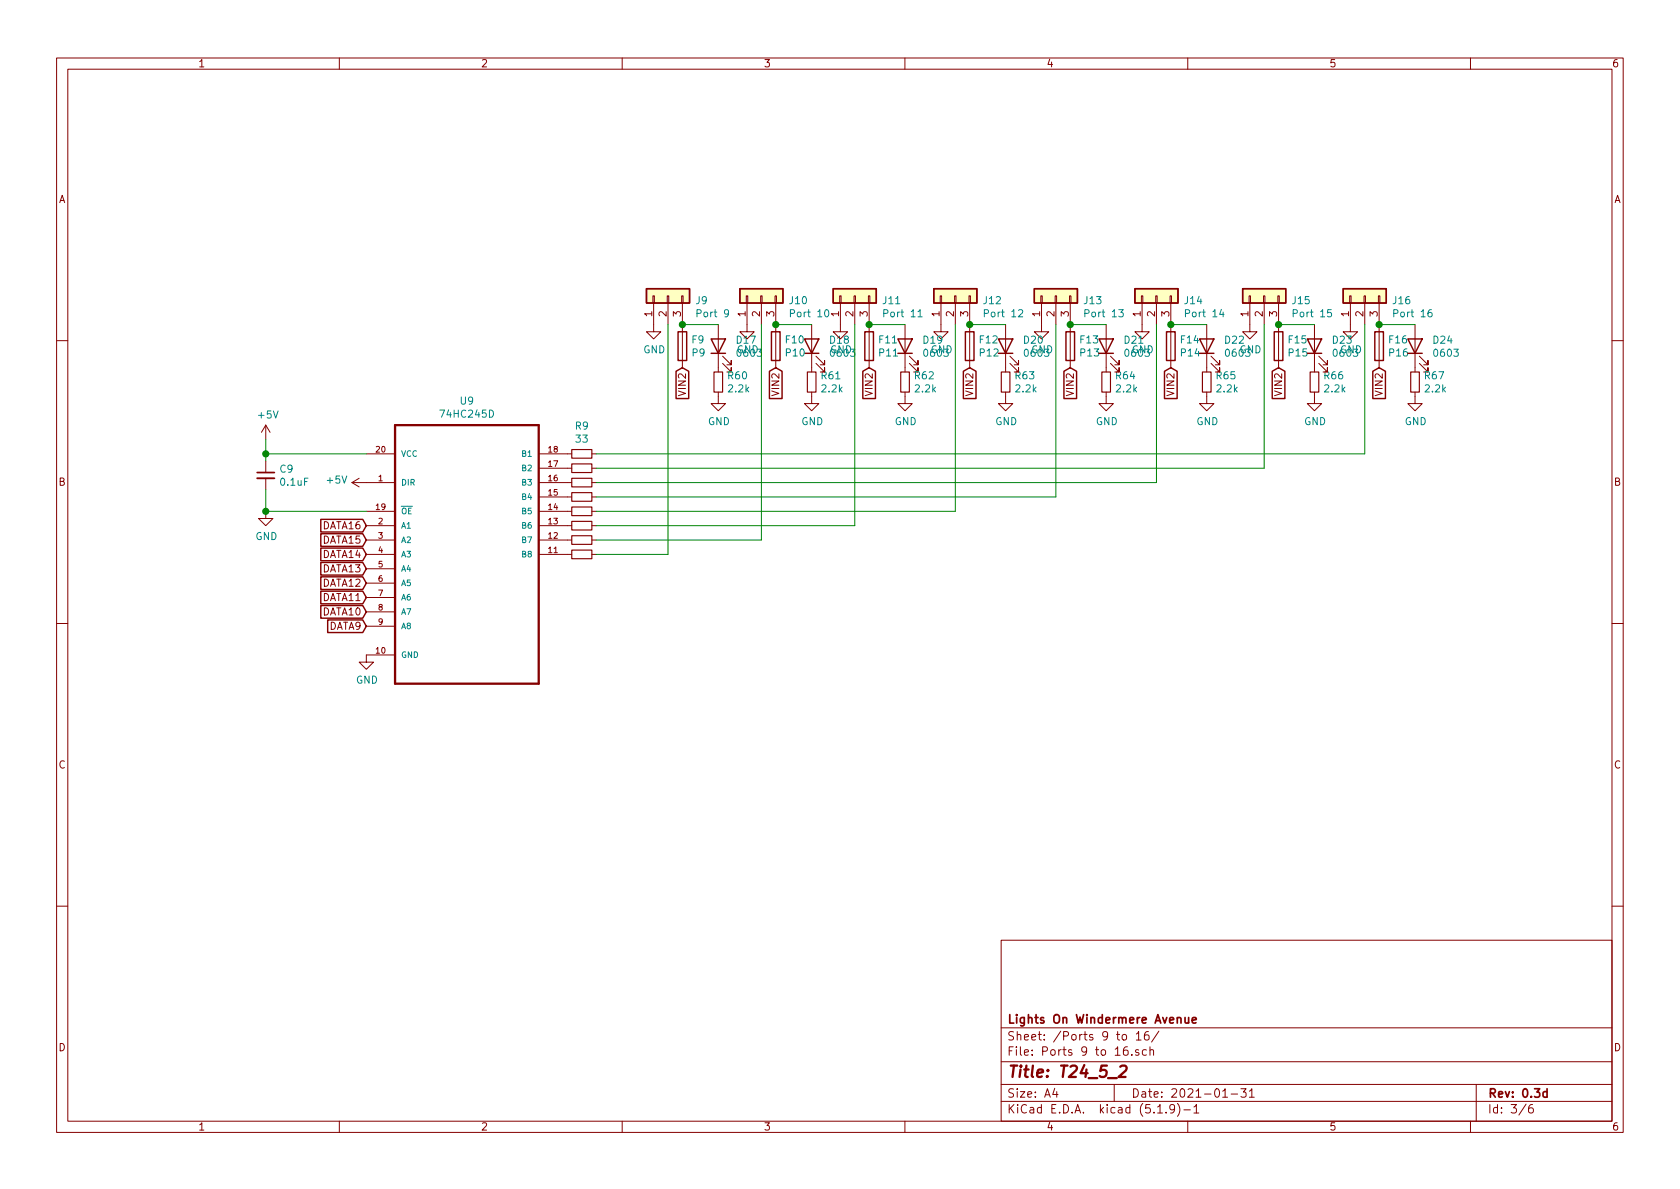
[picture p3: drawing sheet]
<svg xmlns="http://www.w3.org/2000/svg" width="297mm" height="210mm" viewBox="0 0 297 210" stroke-linecap="round" stroke-linejoin="round" font-family="sans-serif">
<g fill="none" stroke="#840000" stroke-width=".18">
<path d="M10 10.3h277v189.9h-277zM12 12.2h273v186.1h-273zM60 10.3v1.9M110 10.3v1.9M160 10.3v1.9M210 10.3v1.9M260 10.3v1.9M115.4 52.3h.3v1.3h-.3zM115.6 53.6v5.1h1.2l-1.2 1.2-1.3-1.2h1.3M118 52.3h.2v1.3h-.2zM118.1 53.6v3.8M120.5 52.3h.3v1.3h-.3z"/>
<path d="M120.6 53.6v11.4M127 57.4v8.4M132 52.3h.2v1.3h-.2zM132.1 53.6v5.1h1.2l-1.2 1.2-1.3-1.2h1.3M134.5 52.3h.2v1.3h-.2zM134.6 53.6v3.8M137 52.3h.3v1.3h-.3zM137.2 53.6v11.4M143.5 57.4v8.4M148.5 52.3h.2v1.3h-.2zM148.6 53.6v5.1h1.3l-1.3 1.2-1.3-1.2h1.3M151 52.3h.3v1.3h-.3z"/>
<path d="M151.1 53.6v3.8M153.5 52.3h.3v1.3h-.3zM153.7 53.6v11.4M160 57.4v8.4M166.2 52.3h.3v1.3h-.3zM166.4 53.6v5.1h1.2l-1.2 1.2-1.3-1.2h1.3M168.8 52.3h.2v1.3h-.2zM168.9 53.6v3.8M171.3 52.3h.3v1.3h-.3zM171.4 53.6v11.4M177.8 57.4v8.4M184 52.3h.3v1.3h-.3z"/>
<path d="M184.1 53.6v5.1h1.3l-1.3 1.2-1.2-1.2h1.2M186.6 52.3h.2v1.3h-.2zM186.7 53.6v3.8M189.1 52.3h.3v1.3h-.3zM189.2 53.6v11.4M195.6 57.4v8.4M201.8 52.3h.3v1.3h-.3zM201.9 53.6v5.1h1.3l-1.3 1.2-1.2-1.2h1.2M204.3 52.3h.3v1.3h-.3zM204.5 53.6v3.8M206.9 52.3h.2v1.3h-.2zM207 53.6v11.4"/>
<path d="M213.4 57.4v8.4M220.9 52.3h.2v1.3h-.2zM221 53.6v5.1h1.2l-1.2 1.2-1.3-1.2h1.3M223.4 52.3h.2v1.3h-.2zM223.5 53.6v3.8M225.9 52.3h.3v1.3h-.3zM226.1 53.6v11.4M232.4 57.4v8.4M238.6 52.3h.3v1.3h-.3zM238.8 53.6v5.1h1.2l-1.2 1.2-1.3-1.2h1.3M241.2 52.3h.2v1.3h-.2zM241.3 53.6v3.8"/>
<path d="M243.7 52.3h.3v1.3h-.3zM243.8 53.6v11.4M250.2 57.4v8.4M10 60.2h2M47 75.2v2.5M47 75.2l-.8 1.2M47 75.2l.8 1.2M127 69.3v2.1h1.3l-1.3 1.2-1.3-1.2h1.3M127.8 64.3l1.5 1.5v-.8v.8h-.8M127.8 63l1.5 1.5v-.8v.8h-.8M143.5 69.3v2.1h1.3l-1.3 1.2-1.3-1.2h1.3M144.3 64.3l1.5 1.5v-.8v.8h-.8"/>
<path d="M144.3 63l1.5 1.5v-.8v.8h-.8M160 69.3v2.1h1.3l-1.3 1.2-1.3-1.2h1.3M160.8 64.3l1.5 1.5v-.8v.8h-.8M160.8 63l1.5 1.5v-.8v.8h-.8M177.8 69.3v2.1h1.3l-1.3 1.2-1.3-1.2h1.3M178.6 64.3l1.5 1.5v-.8v.8h-.8M178.6 63l1.5 1.5v-.8v.8h-.8M195.6 69.3v2.1h1.2l-1.2 1.2-1.3-1.2h1.3M196.3 64.3l1.6 1.5v-.8v.8h-.8M196.3 63l1.6 1.5v-.8v.8h-.8M213.4 69.3v2.1h1.2l-1.2 1.2-1.3-1.2h1.3M214.1 64.3l1.5 1.5v-.8v.8h-.7"/>
<path d="M214.1 63l1.5 1.5v-.8v.8h-.7M232.4 69.3v2.1h1.3l-1.3 1.2-1.3-1.2h1.3M233.2 64.3l1.5 1.5v-.8v.8h-.8M233.2 63l1.5 1.5v-.8v.8h-.8M250.2 69.3v2.1h1.3l-1.3 1.2-1.3-1.2h1.3M251 64.3l1.5 1.5v-.8v.8h-.8M251 63l1.5 1.5v-.8v.8h-.8M285 60.2h2M47 90.4v1.3h1.3l-1.3 1.3-1.3-1.3h1.3M47 81.5v2.1M47 84.6v2M62.2 85.3h7.6"/>
<path d="M62.2 85.3l1.3 .8M63.5 84.6l-1.3 .7M64.8 90.4h5M64.8 80.3h5M64.8 93h5M64.8 95.5h5M64.8 98h5M95.2 90.4h5.9M95.2 80.3h5.9M95.2 82.8h5.9M95.2 85.3h5.9M95.2 87.9h5.9"/>
<path d="M95.2 93h5.9M95.2 95.5h5.9M95.2 98h5.9M104.6 90.4h.8M104.6 80.3h.8M104.6 82.8h.8M104.6 85.3h.8M104.6 87.9h.8M104.6 93h.8M104.6 95.5h.8M104.6 98h.8M10 110.3h2"/>
<path d="M64.8 100.6h5M64.8 103.1h5M64.8 105.7h5M64.8 108.2h5M64.8 110.7h5M69.8 115.8h-5v1.3h1.2l-1.2 1.3-1.3-1.3h1.3M285 110.3h2M10 160.2h2M177 166.3h108v32h-108zM285 160.2h2M60 198.3v1.9M110 198.3v1.9"/>
<path d="M160 198.3v1.9M177 194.8h108M177 191.8h108M177 187.8h108M177 181.8h108M186.5 192.5l-.4 1h1M186.8 193v1M197 191.8v3M198.5 183.1l.2-.2 .4 .2 .1 .5-.1 .2-.4 .1-.2-.1zM199.3 185.1a.59 .59 0 0 0-.7 .6l.1 .8 .2 .1 .5-.1 .1-.5-.2-.3h-.4l-.3 .3M200.1 186.5v.1M200.9 182.8l.4-.4v1.5"/>
<path d="M200.9 183.9h.9M201.3 185.7l-.3-.1-.2 .2v.2l.5 .2v.3h-.5M202.7 185.7l-.4-.1-.3 .3 .1 .6h.6M203 182.4a.59 .59 0 0 0-.7 .7v.5l.2 .2 .4 .1 .2-.1 .1-.5-.2-.2-.4-.1-.3 .3M203.3 185.7l.3-.1 .3 .1 .1 .9M203.3 185.1v1.5M204.7 196.8h.8M204.9 182.3l-1.3 2M206.2 196.7v.1M207.7 196l-.1 .1a.48 .48 0 0 1-.6 .1l-.2-.2 .2-.6a.48 .48 0 0 1 .6 .1 1.27 1.27 0 0 1-.2 1.2l-.4 .1M208.2 195.1a1.71 1.71 0 0 1 0 2.3M209.3 196.3h1.2"/>
<path d="M210 198.3v1.9M211.1 195.8l.4-.5v1.5M211.1 196.8h.9M216.2 193l.4-.5v1.5M216.2 194h.8M217.7 193.5h1.1M219.4 192.5h.9l-.5 .6 .5 .1v.7l-.3 .1-.6-.1M220.9 193l.4-.5v1.5M220.9 194h.9M260 198.3v1.9M261 191.8v6.5M269.8 195.2l-1.2 2"/>
<path d="M271 195.3a.62 .62 0 0 0-.7 .7v.7l.3 .1 .4-.1 .1-.5-.1-.2-.4-.1-.3 .3"/>
</g>
<path d="M45.5 83.6h3M209.5 179.9l.1 .9 .4 .1 .2-.1M210.2 179.9v1M210.8 180.4l.7-.1v-.3l-.5-.1-.2 .2 .1 .7h.6M273.5 193.1l-.4-.1-.3 .3 .1 .6 .2 .1 .4-.1M273.5 192.5v1.5" fill="none" stroke="#840000" stroke-width=".3"/>
<path d="M69.8 75.2h25.4v45.7h-25.4zM198.1 188.6l.3-.2h.5l.2 .2 .1 .4-.1 .3-1.3 1.1h1.2" fill="none" stroke="#840000" stroke-width=".41"/>
<g fill="none" stroke="#840000" stroke-width=".2">
<path d="M101.1 79.5h3.5v1.5h-3.5zM126.2 65.8h1.6v3.5h-1.6zM142.7 65.8h1.6v3.5h-1.6zM159.3 65.8h1.5v3.5h-1.5zM177 65.8h1.6v3.5h-1.6zM194.8 65.8h1.5v3.5h-1.5zM212.6 65.8h1.5v3.5h-1.5zM231.6 65.8h1.6v3.5h-1.6zM249.4 65.8h1.6v3.5h-1.6zM101.1 89.7h3.5v1.5h-3.5zM101.1 82h3.5v1.6h-3.5zM101.1 84.6h3.5v1.5h-3.5z"/>
<path d="M101.1 87.1h3.5v1.5h-3.5zM101.1 92.2h3.5v1.5h-3.5zM101.1 94.7h3.5v1.6h-3.5zM101.1 97.3h3.5v1.5h-3.5z"/>
</g>
<g fill="#ffffc2" stroke="#ffffc2" stroke-width=".18">
<path d="M237.5 51h7.6v2.6h-7.6z"/>
<path d="M219.7 51h7.6v2.6h-7.6z"/>
<path d="M200.7 51h7.6v2.6h-7.6z"/>
<path d="M182.9 51h7.6v2.6h-7.6z"/>
<path d="M165.1 51h7.6v2.6h-7.6z"/>
<path d="M147.3 51h7.6v2.6h-7.6z"/>
<path d="M130.8 51h7.6v2.6h-7.6z"/>
<path d="M114.3 51h7.6v2.6h-7.6z"/>
</g>
<g fill="none" stroke="#840000" stroke-width=".25">
<path d="M114.3 51h7.6v2.6h-7.6zM119.9 58.7h1.5v5h-1.5zM125.7 59.9h2.6l-1.3 2.6zM130.8 51h7.6v2.6h-7.6zM136.4 58.7h1.5v5h-1.5zM142.2 59.9h2.6l-1.3 2.6zM147.3 51h7.6v2.6h-7.6zM152.9 58.7h1.5v5h-1.5zM158.7 59.9h2.6l-1.3 2.6zM165.1 51h7.6v2.6h-7.6zM170.7 58.7h1.5v5h-1.5zM176.5 59.9h2.6l-1.3 2.6z"/>
<path d="M182.9 51h7.6v2.6h-7.6zM188.5 58.7h1.5v5h-1.5zM194.3 59.9h2.5l-1.2 2.6zM200.7 51h7.6v2.6h-7.6zM206.2 58.7h1.6v5h-1.6zM212.1 59.9h2.5l-1.2 2.6zM219.7 51h7.6v2.6h-7.6zM225.3 58.7h1.5v5h-1.5zM231.1 59.9h2.6l-1.3 2.6zM237.5 51h7.6v2.6h-7.6zM243.1 58.7h1.5v5h-1.5zM248.9 59.9h2.6l-1.3 2.6z"/>
<path d="M119.5 65.7l1.1-.7 1.2 .7v4.8h-2.3zM125.7 62.5h2.6M136 65.7l1.2-.7 1.1 .7v4.8h-2.3zM142.2 62.5h2.6M152.6 65.7l1.1-.7 1.1 .7v4.8h-2.2zM158.7 62.5h2.6M170.3 65.7l1.1-.7 1.2 .7v4.8h-2.3zM176.5 62.5h2.6M188.1 65.7l1.1-.7 1.1 .7v4.8h-2.2zM194.3 62.5h2.5M205.9 65.7l1.1-.7 1.1 .7v4.8h-2.2zM212.1 62.5h2.5"/>
<path d="M224.9 65.7l1.2-.7 1.1 .7v4.8h-2.3zM231.1 62.5h2.6M242.7 65.7l1.1-.7 1.2 .7v4.8h-2.3zM248.9 62.5h2.6M56.7 91.8h7.4l.7 1.2-.7 1.1h-7.4zM56.7 99.5h7.4l.7 1.1-.7 1.1h-7.4zM56.7 96.9h7.4l.7 1.1-.7 1.2h-7.4zM56.7 94.4h7.4l.7 1.1-.7 1.1h-7.4zM56.7 107.1h7.4l.7 1.1-.7 1.1h-7.4zM56.7 104.5h7.4l.7 1.2-.7 1.1h-7.4zM56.7 102h7.4l.7 1.1-.7 1.1h-7.4zM57.9 109.6h6.2l.7 1.1-.7 1.2h-6.2z"/>
</g>
<path d="M128.8 55.3l-.2 .2h-.4l-.1-.2v-.4l.2-.1h.3l.2 .2a.97 .97 0 0 1-.2 1h-.4M145.9 54.9l.2-.1a.67 .67 0 0 1 .5 .6 .67 .67 0 0 1-.5 .6l-.3-.5zM162.3 55.1l.4-.3v1.2M162.3 56h.7M180.1 54.9l.5-.1 .2 .3v.2l-.8 .7h.8M197.8 54.8h.8l-.4 .4 .4 .2v.5l-.2 .1-.6-.1M216 54.7l-.4 .9h.8M216.3 55.2v.8M235.4 54.8h-.6l-.1 .6 .2-.2 .5 .2v.5l-.2 .1-.5-.1M253.1 54.8h-.2a.79 .79 0 0 0-.2 1.2l.5-.1v-.5l-.5-.2-.2 .3" fill="none" stroke="#008484" stroke-width=".18"/>
<path d="M45.5 84.6h3" fill="none" stroke="#840000" stroke-width=".33"/>
<g fill="none" stroke="#008400" stroke-width=".18">
<path d="M118.1 57.4v40.6h-12.7M120.6 57.4h6.4M134.6 57.4v38.1h-29.2M137.2 57.4h6.3M151.1 57.4v35.6h-45.7M153.7 57.4h6.3M168.9 57.4v33h-63.5M171.4 57.4h6.4M186.7 57.4v30.5h-81.3M189.2 57.4h6.4M204.5 57.4v27.9h-99.1M207 57.4h6.4"/>
<path d="M223.5 57.4v25.4h-118.1M226.1 57.4h6.3M241.3 57.4v22.9h-135.9M243.8 57.4h6.4M47 77.7v3.8M47 80.3h17.8M47 86.6v3.8h17.8"/>
</g>
<g fill="#008400" stroke="#008400" stroke-width=".25">
<circle cx="120.7" cy="57.4" r=".51"/>
<circle cx="137.2" cy="57.4" r=".51"/>
<circle cx="153.7" cy="57.4" r=".51"/>
<circle cx="171.5" cy="57.4" r=".51"/>
<circle cx="189.2" cy="57.4" r=".51"/>
<circle cx="207" cy="57.4" r=".51"/>
<circle cx="226.1" cy="57.4" r=".51"/>
<circle cx="243.8" cy="57.4" r=".51"/>
<circle cx="47" cy="90.4" r=".51"/>
<circle cx="47" cy="80.3" r=".51"/>
</g>
<text font-size="2.8" fill="#840000" x="178" y="190.5">Title: T24_5_2</text>
<g font-size="2.1" fill="#840000">
<text x="178" y="184">Sheet: /Ports 9 to 16/</text>
<text x="178" y="181">Lights On Windermere Avenue</text>
<text x="178" y="186.7">File: Ports 9 to 16.sch</text>
<text x="178" y="196.9">KiCad E.D.A. kicad (5.1.9)-1</text>
<text x="178" y="194.1">Size: A4</text>
<text x="200" y="194.1">Date: 2021-01-31</text>
<text x="263" y="194.1">Rev: 0.3d</text>
<text x="263" y="196.9">Id: 3/6</text>
</g>
<g font-size="1.8" fill="#840000">
<text x="35" y="11.9">1</text>
<text x="85" y="11.9">2</text>
<text x="135" y="11.9">3</text>
<text x="185" y="11.9">4</text>
<text x="235" y="11.9">5</text>
<text x="285" y="11.9">6</text>
<text x="10.4" y="35.9">A</text>
<text x="285.4" y="35.9">A</text>
<text x="115.3" y="56" transform="rotate(-90 115.3 56)">1</text>
<text x="117.9" y="56" transform="rotate(-90 117.9 56)">2</text>
<text x="120.4" y="56" transform="rotate(-90 120.4 56)">3</text>
<text x="131.8" y="56" transform="rotate(-90 131.8 56)">1</text>
<text x="134.4" y="56" transform="rotate(-90 134.4 56)">2</text>
<text x="136.9" y="56" transform="rotate(-90 136.9 56)">3</text>
<text x="148.3" y="56" transform="rotate(-90 148.3 56)">1</text>
<text x="150.9" y="56" transform="rotate(-90 150.9 56)">2</text>
<text x="153.4" y="56" transform="rotate(-90 153.4 56)">3</text>
<text x="166.1" y="56" transform="rotate(-90 166.1 56)">1</text>
<text x="168.7" y="56" transform="rotate(-90 168.7 56)">2</text>
<text x="171.2" y="56" transform="rotate(-90 171.2 56)">3</text>
<text x="183.9" y="56" transform="rotate(-90 183.9 56)">1</text>
<text x="186.4" y="56" transform="rotate(-90 186.4 56)">2</text>
<text x="189" y="56" transform="rotate(-90 189 56)">3</text>
<text x="201.7" y="56" transform="rotate(-90 201.7 56)">1</text>
<text x="204.2" y="56" transform="rotate(-90 204.2 56)">2</text>
<text x="206.8" y="56" transform="rotate(-90 206.8 56)">3</text>
<text x="220.7" y="56" transform="rotate(-90 220.7 56)">1</text>
<text x="223.3" y="56" transform="rotate(-90 223.3 56)">2</text>
<text x="225.8" y="56" transform="rotate(-90 225.8 56)">3</text>
<text x="238.5" y="56" transform="rotate(-90 238.5 56)">1</text>
<text x="241" y="56" transform="rotate(-90 241 56)">2</text>
<text x="243.6" y="56" transform="rotate(-90 243.6 56)">3</text>
<text x="121.3" y="69.7" transform="rotate(-90 121.3 69.7)">VIN2</text>
<text x="137.8" y="69.7" transform="rotate(-90 137.8 69.7)">VIN2</text>
<text x="154.3" y="69.7" transform="rotate(-90 154.3 69.7)">VIN2</text>
<text x="172.1" y="69.7" transform="rotate(-90 172.1 69.7)">VIN2</text>
<text x="189.9" y="69.7" transform="rotate(-90 189.9 69.7)">VIN2</text>
<text x="207.6" y="69.7" transform="rotate(-90 207.6 69.7)">VIN2</text>
<text x="226.7" y="69.7" transform="rotate(-90 226.7 69.7)">VIN2</text>
<text x="244.5" y="69.7" transform="rotate(-90 244.5 69.7)">VIN2</text>
<text x="10.4" y="85.9">B</text>
<text x="285.4" y="85.9">B</text>
<text x="57.1" y="93.6">DATA16</text>
<text x="57.1" y="101.2">DATA13</text>
<text x="57.1" y="98.7">DATA14</text>
<text x="57.1" y="96.1">DATA15</text>
<text x="57.1" y="106.3">DATA11</text>
<text x="57.1" y="103.8">DATA12</text>
<text x="57.1" y="108.8">DATA10</text>
<text x="58.1" y="111.4">DATA9</text>
<text x="10.4" y="135.9">C</text>
<text x="285.4" y="135.9">C</text>
<text x="10.4" y="185.9">D</text>
<text x="285.4" y="185.9">D</text>
<text x="35" y="199.9">1</text>
<text x="85" y="199.9">2</text>
<text x="135" y="199.9">3</text>
<text x="185" y="199.9">4</text>
<text x="235" y="199.9">5</text>
<text x="285" y="199.9">6</text>
</g>
<g font-size="1.8" fill="#008484">
<text x="123.1" y="53.8">J9</text>
<text x="139.7" y="53.8">J10</text>
<text x="156.2" y="53.8">J11</text>
<text x="174" y="53.8">J12</text>
<text x="191.7" y="53.8">J13</text>
<text x="209.5" y="53.8">J14</text>
<text x="228.6" y="53.8">J15</text>
<text x="246.4" y="53.8">J16</text>
<text x="123.5" y="56.1">Port 9</text>
<text x="140.1" y="56.1">Port 10</text>
<text x="156.6" y="56.1">Port 11</text>
<text x="174.4" y="56.1">Port 12</text>
<text x="192.2" y="56.1">Port 13</text>
<text x="210" y="56.1">Port 14</text>
<text x="229" y="56.1">Port 15</text>
<text x="246.8" y="56.1">Port 16</text>
<text x="113.7" y="62.5">GND</text>
<text x="122.4" y="60.7">F9</text>
<text x="122.4" y="63">P9</text>
<text x="130.3" y="62.5">GND</text>
<text x="130.3" y="60.8">D17</text>
<text x="130.5" y="63.1">0603</text>
<text x="139" y="60.7">F10</text>
<text x="139" y="63">P10</text>
<text x="146.8" y="62.5">GND</text>
<text x="146.8" y="60.8">D18</text>
<text x="147" y="63.1">0603</text>
<text x="155.5" y="60.7">F11</text>
<text x="155.5" y="63">P11</text>
<text x="163.3" y="60.8">D19</text>
<text x="163.6" y="63.1">0603</text>
<text x="164.5" y="62.5">GND</text>
<text x="173.3" y="60.7">F12</text>
<text x="173.3" y="63">P12</text>
<text x="181.1" y="60.8">D20</text>
<text x="181.3" y="63.1">0603</text>
<text x="182.3" y="62.5">GND</text>
<text x="191.1" y="60.7">F13</text>
<text x="191.1" y="63">P13</text>
<text x="198.9" y="60.8">D21</text>
<text x="199.1" y="63.1">0603</text>
<text x="200.1" y="62.5">GND</text>
<text x="208.8" y="60.7">F14</text>
<text x="208.9" y="63">P14</text>
<text x="216.6" y="60.8">D22</text>
<text x="216.9" y="63.1">0603</text>
<text x="219.2" y="62.5">GND</text>
<text x="227.9" y="60.7">F15</text>
<text x="227.9" y="63">P15</text>
<text x="235.7" y="60.8">D23</text>
<text x="235.9" y="63.1">0603</text>
<text x="236.9" y="62.5">GND</text>
<text x="245.7" y="60.7">F16</text>
<text x="245.7" y="63">P16</text>
<text x="253.5" y="60.8">D24</text>
<text x="253.7" y="63.1">0603</text>
<text x="81.4" y="71.5">U9</text>
<text x="128.8" y="67.1">R60</text>
<text x="128.9" y="69.4">2.2k</text>
<text x="145.3" y="67.1">R61</text>
<text x="145.4" y="69.4">2.2k</text>
<text x="161.8" y="67.1">R62</text>
<text x="161.9" y="69.4">2.2k</text>
<text x="179.6" y="67.1">R63</text>
<text x="179.7" y="69.4">2.2k</text>
<text x="197.4" y="67.1">R64</text>
<text x="197.5" y="69.4">2.2k</text>
<text x="215.1" y="67.1">R65</text>
<text x="215.2" y="69.4">2.2k</text>
<text x="234.2" y="67.1">R66</text>
<text x="234.3" y="69.4">2.2k</text>
<text x="252" y="67.1">R67</text>
<text x="252.1" y="69.4">2.2k</text>
<text x="45.8" y="74">+5V</text>
<text x="78.2" y="73.9">74HC245D</text>
<text x="101.8" y="76">R9</text>
<text x="125.2" y="75.2">GND</text>
<text x="141.7" y="75.2">GND</text>
<text x="158.2" y="75.2">GND</text>
<text x="176" y="75.2">GND</text>
<text x="193.8" y="75.2">GND</text>
<text x="211.5" y="75.2">GND</text>
<text x="230.6" y="75.2">GND</text>
<text x="248.4" y="75.2">GND</text>
<text x="49.5" y="83.6">C9</text>
<text x="101.9" y="78.3">33</text>
<text x="49.7" y="85.9">0.1uF</text>
<text x="57.9" y="85.5">+5V</text>
<text x="45.2" y="95.5">GND</text>
<text x="62.9" y="120.9">GND</text>
</g>
<g font-size="1.4" fill="#840000">
<text x="66.5" y="80">20</text>
<text x="97" y="80">18</text>
<text x="97" y="82.5">17</text>
<text x="66.9" y="85.1">1</text>
<text x="97" y="85.1">16</text>
<text x="97" y="87.6">15</text>
<text x="66.5" y="90.2">19</text>
<text x="66.9" y="92.7">2</text>
<text x="66.9" y="95.2">3</text>
<text x="97" y="90.2">14</text>
<text x="97" y="92.7">13</text>
<text x="97" y="95.2">12</text>
<text x="66.9" y="97.8">4</text>
<text x="66.9" y="100.3">5</text>
<text x="97" y="97.8">11</text>
<text x="66.9" y="102.9">6</text>
<text x="66.9" y="105.4">7</text>
<text x="66.9" y="107.9">8</text>
<text x="66.9" y="110.5">9</text>
<text x="66.5" y="115.6">10</text>
</g>
<g font-size="1.4" fill="#008484">
<text x="70.9" y="80.8">VCC</text>
<text x="92.4" y="80.8">B1</text>
<text x="92.4" y="83.3">B2</text>
<text x="70.9" y="85.8">DIR</text>
<text x="92.4" y="85.8">B3</text>
<text x="92.4" y="88.4">B4</text>
<text x="70.9" y="90.9">OE</text>
<text x="70.9" y="93.5">A1</text>
<text x="92.4" y="90.9">B5</text>
<text x="92.4" y="93.5">B6</text>
<text x="70.9" y="96">A2</text>
<text x="70.9" y="98.5">A3</text>
<text x="70.9" y="101.1">A4</text>
<text x="92.4" y="96">B7</text>
<text x="92.4" y="98.5">B8</text>
<text x="70.9" y="103.6">A5</text>
<text x="70.9" y="106.2">A6</text>
<text x="70.9" y="108.7">A7</text>
<text x="70.9" y="111.2">A8</text>
<text x="70.9" y="116.3">GND</text>
</g>
</svg>
